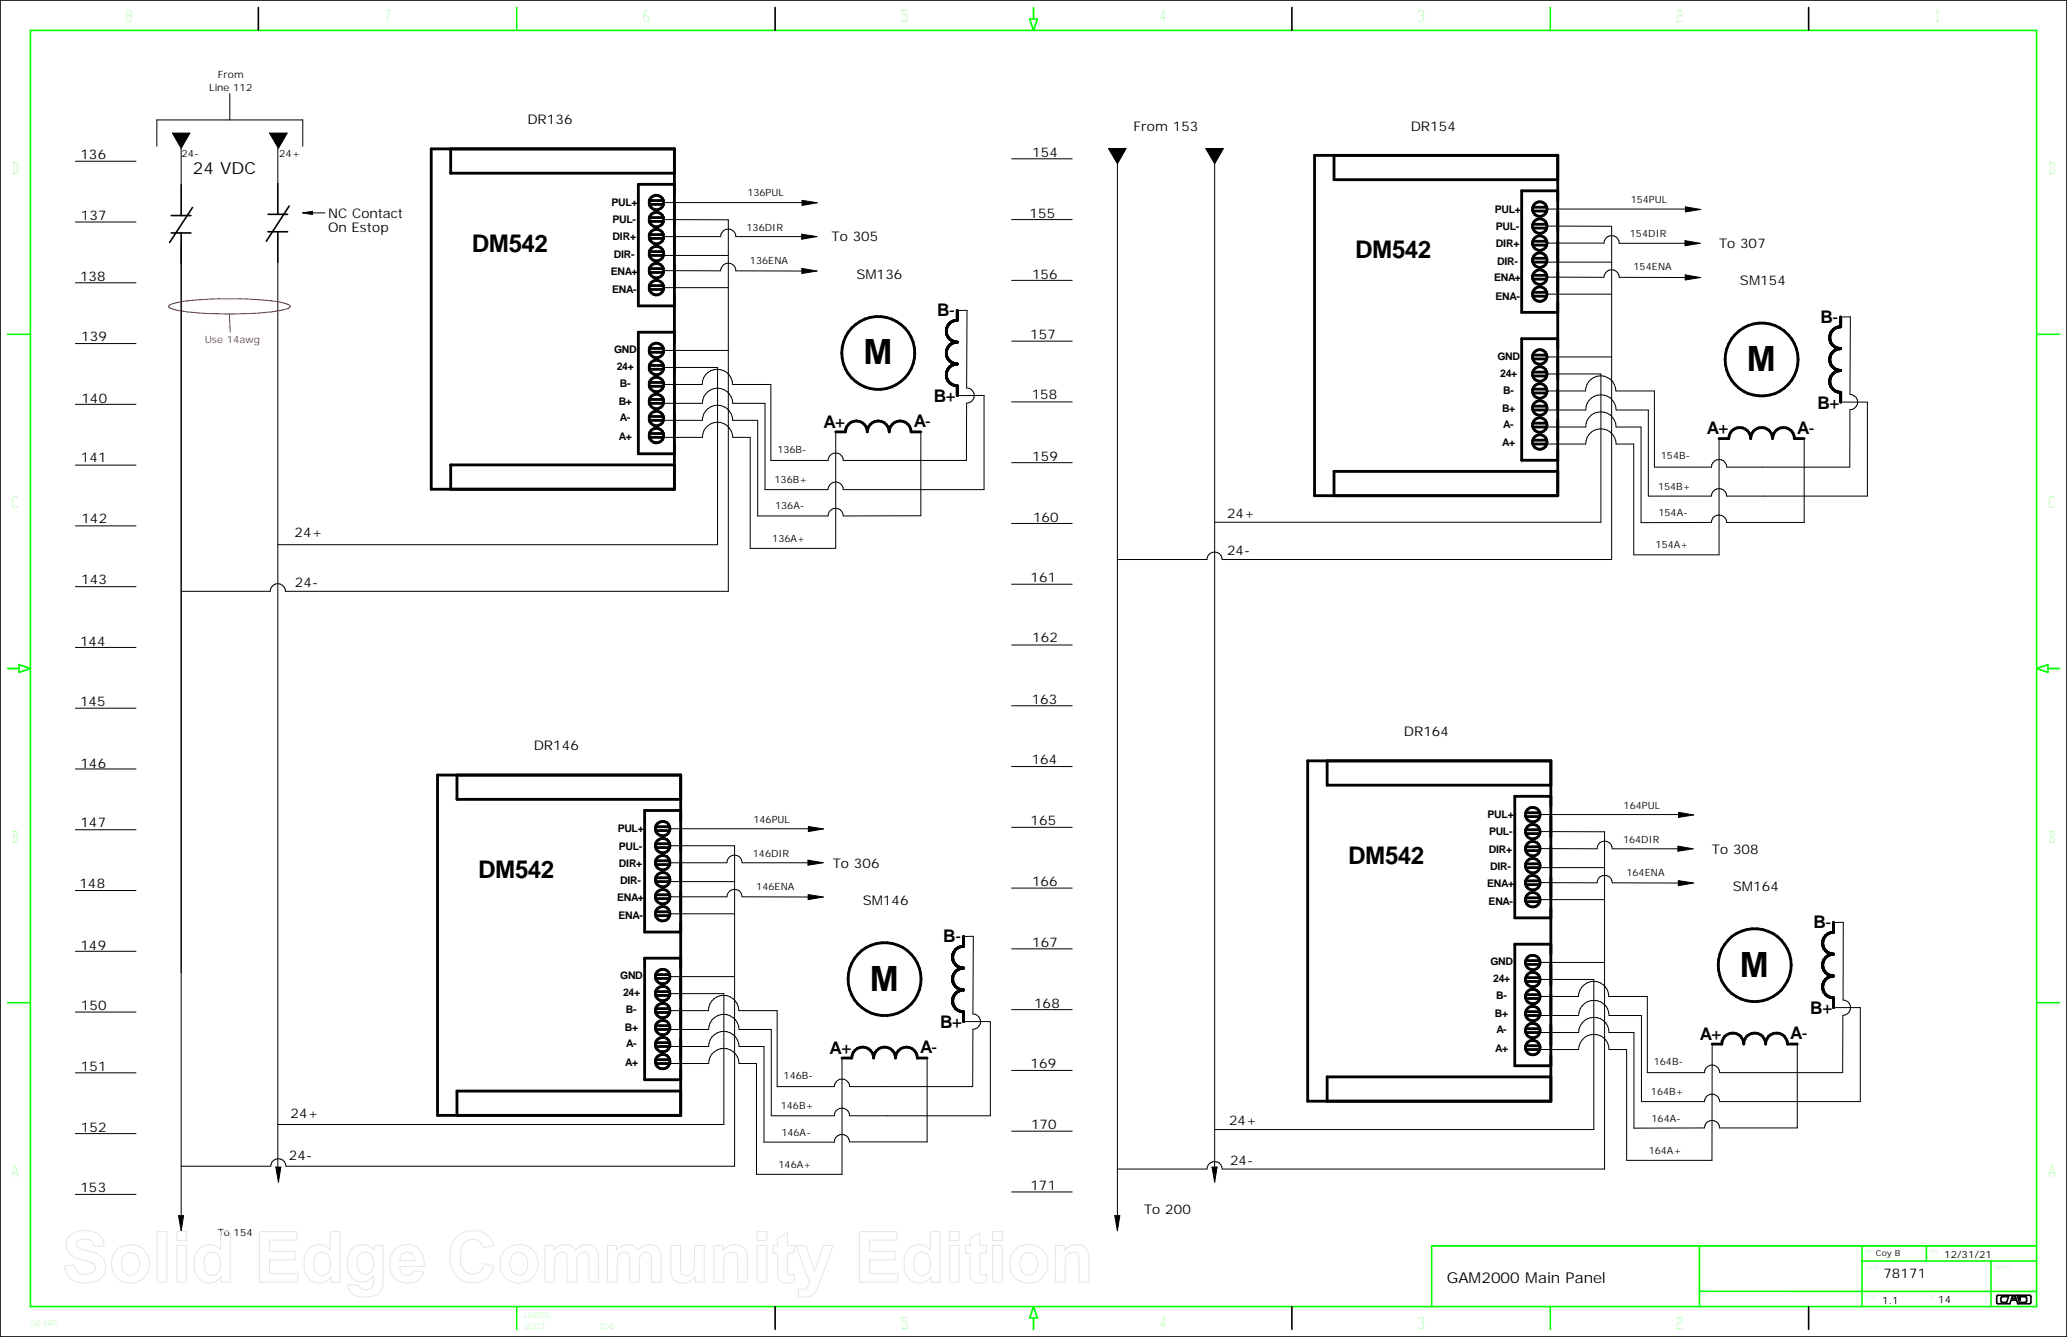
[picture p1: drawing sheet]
<svg xmlns="http://www.w3.org/2000/svg" width="432mm" height="279mm" viewBox="0 0 432 279" stroke-linecap="round" stroke-linejoin="round" font-family="sans-serif">
<g fill="none" stroke="#000" stroke-width=".21">
<path d="M48 19.6v5.5M15.7 33.7h12.7M32.8 30.6v-5.5h30.4v5.5M36 27.8h3.7l-1.9 3.2zM37.8 31v7.7M56.3 27.8h3.7l-1.8 3.2zM58 31v7.4M211.3 33.2h12.7M231.6 31h3.6l-1.8 3.2zM233.4 34.2v219.8M251.9 31h3.7l-1.9 3.2zM253.7 34.2v209.7"/>
<path d="M15.7 46.4h12.7M15.7 59.1h12.7M37.8 50.8v203.2M58 54.8v189.1M63.2 44.5h4.7M63.2 44.5l2.1-.3v.6zM138.6 53.4h13.5M138.6 45.9h13.5v77.7h-92.5a1.59 1.59 0 0 0-1.6-1.6 1.59 1.59 0 0 0-1.6 1.6h-18.6M138.6 42.3h29M138.6 49.4h11.9a1.59 1.59 0 0 1 1.6-1.5 1.59 1.59 0 0 1 1.6 1.5h13.8M138.6 56.6h11.9a1.59 1.59 0 0 1 1.6-1.6 1.59 1.59 0 0 1 1.6 1.6h13.8M167.5 48.9l3.1 .5-3.1 .6z"/>
<path d="M167.5 56.1l3.2 .5-3.2 .5zM167.6 41.9l3.1 .5-3.1 .5zM211.3 45.9h12.7M211.3 58.6h12.7M323.1 54.8h13.6M323.2 47.2l13.5 .1v69.6h-81.4a1.59 1.59 0 0 0-1.6-1.5 1.59 1.59 0 0 0-1.6 1.5h-18.7M323.2 43.7h28.9M323.2 50.8h11.9a1.59 1.59 0 0 1 1.6-1.6 1.59 1.59 0 0 1 1.5 1.6h13.8M323.2 57.9l11.9 .1a1.59 1.59 0 0 1 1.6-1.6 1.59 1.59 0 0 1 1.5 1.6h13.8M352 50.3l3.2 .5-3.2 .6zM352 57.4l3.2 .6-3.2 .5zM352.1 43.2l3.2 .6-3.2 .5z"/>
<path d="M15.7 71.8h12.7M138.6 60.1h13.5M138.6 76.8h11.3v37h-91.9M138.6 73.2h13.5M200 64.9h2l-.1 16.2a1.59 1.59 0 0 1 1.6 1.6 1.59 1.59 0 0 1-1.6 1.5v12h-25.8a1.59 1.59 0 0 0-1.5-1.5 1.59 1.59 0 0 0-1.6 1.5h-12v-15.9h-8a3.2 3.2 0 0 0-3.1-3.1 3.2 3.2 0 0 0-3.2 3.1h-8.1M211.3 71.3h12.7M323.2 61.5h13.5M323.2 78.1h11.2v31h-80.7M323.2 74.6h13.5M384.5 66.3l2-.1v16.2a1.59 1.59 0 0 1 1.6 1.6 1.59 1.59 0 0 1-1.6 1.6l-.1 12h-25.7a1.59 1.59 0 0 0-1.6-1.6 1.59 1.59 0 0 0-1.6 1.6h-11.9v-15.9h-8a3.2 3.2 0 0 0-3.2-3.2 3.2 3.2 0 0 0-3.2 3.2h-8M15.7 84.5h12.7M15.7 97.2h12.7"/>
<path d="M138.6 87.8h8.1a3.2 3.2 0 0 1 3.2-3.1 3.2 3.2 0 0 1 3.2 3.1h5.2v20h14.7a1.59 1.59 0 0 1 1.6-1.6 1.59 1.59 0 0 1 1.5 1.6h16.3v-17.5M174.6 90.3v24.3h-17.9v-23.2h-3.6a3.2 3.2 0 0 0-3.2-3.2 3.2 3.2 0 0 0-3.2 3.2h-8.1M200 82.7l5.6-.1v19.7h-29.5a1.59 1.59 0 0 0-1.5-1.6 1.59 1.59 0 0 0-1.6 1.6h-13.2v-18h-6.7a3.2 3.2 0 0 0-3.2-3.2 3.2 3.2 0 0 0-3.2 3.2h-8.1M211.3 84h12.7M211.3 96.7h12.7M323.1 89.2h8.2a3.2 3.2 0 0 1 3.1-3.1 3.2 3.2 0 0 1 3.2 3.1h5.2v20h14.7a1.59 1.59 0 0 1 1.6-1.6 1.59 1.59 0 0 1 1.6 1.6h16.2v-17.5M359.1 91.7v24.3h-17.8v-23.2h-3.7a3.2 3.2 0 0 0-3.2-3.2 3.2 3.2 0 0 0-3.1 3.2h-8.2M384.5 84h5.6v19.7h-29.4a1.59 1.59 0 0 0-1.6-1.6 1.59 1.59 0 0 0-1.6 1.6h-13.2v-18h-6.7a3.2 3.2 0 0 0-3.2-3.2 3.2 3.2 0 0 0-3.1 3.2h-8.2M15.7 109.9h12.7M211.3 109.4h12.7M15.7 135.3h12.7M15.7 122.6h12.7"/>
<path d="M211.3 134.8h12.7M211.3 122.1h12.7M15.7 148h12.7M211.3 147.5h12.7M15.7 160.7h12.7M15.7 173.4h12.7M140 176.7h13.5v67h-93.8a1.59 1.59 0 0 0-1.6-1.6 1.59 1.59 0 0 0-1.5 1.6h-18.8M140 173.2h28.9M168.8 179.7l3.2 .6-3.2 .5zM168.9 172.7l3.1 .5-3.1 .6zM211.3 160.2h12.7M211.3 172.9h12.7"/>
<path d="M321.7 173.8h13.5v70.5h-79.9a1.59 1.59 0 0 0-1.6-1.6 1.59 1.59 0 0 0-1.6 1.6h-18.7M321.7 170.2h28.9M321.7 177.3l11.9 .1a1.59 1.59 0 0 1 1.6-1.6 1.59 1.59 0 0 1 1.6 1.6h13.7M350.5 176.8l3.2 .6-3.2 .5zM350.6 169.8l3.2 .5-3.2 .5zM15.7 186.1h12.7M15.7 198.8h12.7M139.9 184.2h13.6M140 191h13.5M140 180.3h11.8a1.59 1.59 0 0 1 1.6-1.6 1.59 1.59 0 0 1 1.6 1.6h13.8M140 187.4h11.8a1.59 1.59 0 0 1 1.6-1.6 1.59 1.59 0 0 1 1.6 1.6l13.8 .1M168.8 186.9l3.2 .6-3.2 .5z"/>
<path d="M201.3 195.7h2l-.1 16.2a1.59 1.59 0 0 1 1.7 1.6 1.59 1.59 0 0 1-1.7 1.6v12h-25.7a1.59 1.59 0 0 0-1.6-1.6 1.59 1.59 0 0 0-1.6 1.6h-12v-15.9h-8a3.2 3.2 0 0 0-3.1-3.2 3.2 3.2 0 0 0-3.2 3.2h-8M211.3 185.6h12.7M211.3 198.3h12.7M321.6 181.3h13.6M321.7 188h13.5M321.7 184.4l11.9 .1a1.59 1.59 0 0 1 1.6-1.6 1.59 1.59 0 0 1 1.6 1.6h13.8M350.6 184l3.2 .5-3.2 .6zM383 192.8l2.1-.1-.1 16.3a1.59 1.59 0 0 1 1.6 1.6 1.59 1.59 0 0 1-1.6 1.6l-.1 12h-25.7a1.59 1.59 0 0 0-1.5-1.7 1.59 1.59 0 0 0-1.6 1.7h-12v-16h-8a3.2 3.2 0 0 0-3.2-3.1 3.2 3.2 0 0 0-3.2 3.1h-8M15.7 211.5h12.7M139.9 218.7h8.1a3.2 3.2 0 0 1 3.2-3.2 3.2 3.2 0 0 1 3.2 3.2M140 207.6h11.2v27.4h-93.2M140 204.1h13.5"/>
<path d="M154.4 218.7h5.2v20h14.7a1.59 1.59 0 0 1 1.6-1.6 1.59 1.59 0 0 1 1.6 1.5h16.2v-17.5M201.3 213.5h5.6v19.7h-29.4a1.59 1.59 0 0 0-1.6-1.6 1.59 1.59 0 0 0-1.6 1.6h-13.2v-18.1h-6.7a3.2 3.2 0 0 0-3.2-3.1 3.2 3.2 0 0 0-3.2 3.1h-8.1M211.3 211h12.7M321.6 215.8h8.2a3.2 3.2 0 0 1 3.2-3.2 3.2 3.2 0 0 1 3.1 3.2h5.2v20l14.8-.1a1.59 1.59 0 0 1 1.6-1.6 1.59 1.59 0 0 1 1.5 1.6h16.3v-17.5M321.7 204.7h11.3v31.4h-79.3M321.7 201.1h13.5M357.7 218.2l-.1 24.3h-17.8v-23.2h-3.7a3.2 3.2 0 0 0-3.1-3.1 3.2 3.2 0 0 0-3.2 3.1h-8.2M383 210.6h5.6v19.6h-29.4a1.59 1.59 0 0 0-1.5-1.6 1.59 1.59 0 0 0-1.6 1.6h-13.2v-18h-6.8a3.2 3.2 0 0 0-3.1-3.2 3.2 3.2 0 0 0-3.2 3.2h-8.2M15.7 236.9h12.7M15.7 224.2h12.7M175.9 221.1v24.3h-17.9v-23.1h-3.6a3.2 3.2 0 0 0-3.2-3.2 3.2 3.2 0 0 0-3.2 3.2h-8.1M211.3 236.4h12.7"/>
<path d="M211.3 223.7h12.7M15.7 249.6h12.7M37.3 254h1.1l-.6 3.2zM57.6 243.9h1.1l-.5 3.2zM211.3 249.1h12.7M232.9 254h1l-.5 3.2zM253.2 243.9h1.1l-.6 3.2z"/>
</g>
<g fill="none" stroke="#0f0" stroke-width=".34">
<path d="M6.4 6.3h419v266.7h-419.1zM108 1.6v4.7M215.1 4h1.6l-.8 2.4zM215.9 1.6v2.4M323.9 1.6v4.7M1.6 69.8h4.8M425.5 69.8h4.7M1.6 139.7h2.4M4 138.9l2.4 .8-2.4 .8zM425.5 139.7l2.3-.8v1.6zM427.8 139.7h2.4M1.6 209.5h4.8"/>
<path d="M425.5 209.5h4.7M108 273v4.8M215.9 275.4v2.4M215.9 273.1l.8 2.3h-1.6zM323.9 273v4.8M355 260.3v12.7M355 269.8l70.4 .1M389 263.5h36.4M389 260.3v12.7M402.4 260.3v3.2M415.9 263.5v9.5M425.4 260.3h-126.3v12.8"/>
</g>
<g fill="none" stroke="#000" stroke-width=".34">
<path d="M0 0h431.8v279.4h-431.8zM54 1.6v4.7M161.9 1.6v4.7M269.9 1.6v4.7M377.8 1.6v4.7M37.8 38.7v6.3M58 38.4v6.4M35.8 45h4.1M35.8 48.7h4.1M37.8 48.7v6.4M40.2 43.3l-4.8 7.4M56 48.4h4.1"/>
<path d="M56 44.8h4.1M58 48.4v6.4M60.4 43.1l-4.8 7.3M161.9 273v4.8M269.9 273v4.8M377.8 273v4.8M417.2 270.8l2.2-.1-.1 .3-1.2 .1-.1 .8 .3 .3h.9l.5-1.5h1.7l.5 1.5h1.2l.3-.3-.1-.8-1.3-.1v.7l-.3-1h2.3l.3 .3v1.2l-.3 .3h-2.5l-.2-.8h-1.2l-.2 .8h-2.5l-.3-.3zM420.4 271h.6l.2 .4h-1z"/>
</g>
<g fill="#000">
<path d="M36 27.8h3.7l-1.9 3.2zM56.3 27.8h3.7l-1.8 3.2zM231.6 31h3.6l-1.8 3.2zM251.9 31h3.7l-1.9 3.2zM63.2 44.5l2.1-.3v.6zM167.5 48.9l3.1 .5-3.1 .6zM167.5 56.1l3.2 .5-3.2 .5zM167.6 41.9l3.1 .5-3.1 .5zM352 50.3l3.2 .5-3.2 .6zM352 57.4l3.2 .6-3.2 .5zM352.1 43.2l3.2 .6-3.2 .5zM168.8 179.7l3.2 .6-3.2 .5z"/>
<path d="M168.9 172.7l3.1 .5-3.1 .6zM350.5 176.8l3.2 .6-3.2 .5zM350.6 169.8l3.2 .5-3.2 .5zM168.8 186.9l3.2 .6-3.2 .5zM350.6 184l3.2 .5-3.2 .6zM37.3 254h1.1l-.6 3.2zM57.6 243.9h1.1l-.5 3.2zM232.9 254h1l-.5 3.2zM253.2 243.9h1.1l-.6 3.2z"/>
</g>
<path d="M35.3 63.8a15.9 15.9 0 0 1 6.3-1.1 70.2 70.2 0 0 1 17.7 .6 1.69 1.69 0 0 1 1.3 .7 3.9 3.9 0 0 1-2.9 1 75.5 75.5 0 0 1-21.1-.3 1.54 1.54 0 0 1-1.4-.7zM47.9 65.6l.2 3.8" fill="none" stroke="#f00" stroke-width=".21"/>
<g fill="none" stroke="#000" stroke-width=".59">
<path d="M90.1 31.1h50.8v71.1h-50.8zM94.1 31.1v5.1h46.8M140.9 38.5h-7.6v25.4h7.6M274.6 32.5h50.8v71.1h-50.8zM278.7 32.5v5h46.7M325.4 39.9h-7.5v25.4h7.5M135.6 49h3M135.6 59.7h3M135.6 46.3h3M135.6 41.9h3M135.6 45.5h3M135.6 52.6h3"/>
<path d="M135.6 56.1h3M135.6 42.7h3M135.6 49.8h3M135.6 53.4h3M135.6 56.9h3M320.2 44.1h2.9M320.2 51.2h2.9M320.2 54.8h2.9M320.2 58.3h2.9M320.2 47.7h2.9M320.2 43.3h2.9M320.2 46.9h2.9"/>
<path d="M320.2 54h2.9M320.2 57.5h2.9M320.2 50.4h2.9M135.6 77.2h3M135.6 79.9h3M135.6 76.4h3M135.6 73.6h3M135.6 60.5h3M135.6 72.8h3M140.9 69.4h-7.6v25.4h7.6M200 64.9v2a2.29 2.29 0 0 0-2.3 2.3 2.29 2.29 0 0 0 2.3 2.3 2.29 2.29 0 0 0-2.3 2.3 2.29 2.29 0 0 0 2.3 2.3 2.29 2.29 0 0 0-2.3 2.3 2.29 2.29 0 0 0 2.3 2.2v2.1M320.2 61.9h2.9"/>
<path d="M320.2 77.8h2.9M320.2 74.2h2.9M320.2 78.6h2.9M320.2 61.1h2.9M320.2 75h2.9M325.4 70.8h-7.5v25.4h7.5M384.5 66.3v2a2.29 2.29 0 0 0-2.3 2.3 2.29 2.29 0 0 0 2.3 2.3 2.29 2.29 0 0 0-2.3 2.2 2.29 2.29 0 0 0 2.3 2.3 2.29 2.29 0 0 0-2.3 2.3 2.29 2.29 0 0 0 2.3 2.3v2M135.6 91.4h3M135.6 87.8h3M135.6 84.3h3M135.6 80.7h3M135.6 90.6h3"/>
<path d="M135.6 87h3M135.6 83.5h3M140.9 97.2h-46.8v5M174.6 90.3h2a2.29 2.29 0 0 1 2.3-2.3 2.29 2.29 0 0 1 2.3 2.3 2.29 2.29 0 0 1 2.3-2.3 2.29 2.29 0 0 1 2.3 2.3 2.29 2.29 0 0 1 2.2-2.3 2.29 2.29 0 0 1 2.3 2.3h2.1M320.2 92h2.9M320.2 88.4h2.9M320.2 84.9h2.9M320.2 81.3h2.9M320.2 92.8h2.9M320.2 89.2h2.9M320.2 85.7h2.9M320.2 82.1h2.9"/>
<path d="M325.4 98.5h-46.7v5.1M359.1 91.7h2a2.29 2.29 0 0 1 2.3-2.3 2.29 2.29 0 0 1 2.3 2.3 2.29 2.29 0 0 1 2.3-2.3 2.29 2.29 0 0 1 2.3 2.3 2.29 2.29 0 0 1 2.3-2.3 2.29 2.29 0 0 1 2.3 2.3h2M273.2 159h50.8v71.1h-50.8zM277.2 159v5.1h46.8M91.4 162h50.8v71.1h-50.8zM95.5 162v5h46.7M136.9 172.8h3M136.9 176.3h3M136.9 179.9h3M136.9 173.6h3M136.9 177.1h3M142.2 169.4h-7.5v25.4h7.5"/>
<path d="M318.7 170.6h2.9M318.7 177.8h2.9M318.7 174.2h2.9M318.7 169.8h2.9M318.7 173.4h2.9M318.7 177h2.9M324 166.4h-7.6v25.4h7.6M136.9 183.4h3M136.9 187h3M136.9 190.5h3M136.9 180.7h3M136.9 184.2h3"/>
<path d="M136.9 187.8h3M136.9 191.3h3M201.3 195.7v2a2.29 2.29 0 0 0-2.3 2.3 2.29 2.29 0 0 0 2.3 2.3 2.29 2.29 0 0 0-2.3 2.3 2.29 2.29 0 0 0 2.3 2.3 2.29 2.29 0 0 0-2.3 2.3 2.29 2.29 0 0 0 2.3 2.3v2M318.7 181.3h2.9M318.7 184.9h2.9M318.7 188.4h2.9M318.7 180.5h2.9M318.7 184.1h2.9M318.7 187.6h2.9M324 197.3h-7.6v25.4h7.6M383 192.8v2a2.29 2.29 0 0 0-2.3 2.3 2.29 2.29 0 0 0 2.3 2.3 2.29 2.29 0 0 0-2.3 2.3 2.29 2.29 0 0 0 2.3 2.3 2.29 2.29 0 0 0-2.3 2.2 2.29 2.29 0 0 0 2.3 2.3v2.1M136.9 218.7h3"/>
<path d="M136.9 215.1h3M136.9 211.6h3M136.9 208h3M136.9 217.9h3M136.9 214.3h3M136.9 210.8h3M136.9 207.2h3M136.9 204.5h3M136.9 203.7h3M142.2 200.2h-7.5v25.4h7.5M318.7 218.5h2.9M318.7 215h2.9"/>
<path d="M318.7 211.4h2.9M318.7 207.9h2.9M318.7 204.3h2.9M318.7 200.7h2.9M318.7 212.2h2.9M318.7 219.3h2.9M318.7 215.8h2.9M318.7 208.7h2.9M318.7 205.1h2.9M318.7 201.5h2.9M357.7 218.2h2a2.29 2.29 0 0 1 2.3-2.3 2.29 2.29 0 0 1 2.3 2.3 2.29 2.29 0 0 1 2.3-2.3 2.29 2.29 0 0 1 2.3 2.3 2.29 2.29 0 0 1 2.2-2.3 2.29 2.29 0 0 1 2.3 2.3h2.1M136.9 222.2h3"/>
<path d="M136.9 221.4h3M142.2 228h-46.7v5.1M175.9 221.1h2a2.29 2.29 0 0 1 2.3-2.3 2.29 2.29 0 0 1 2.3 2.3 2.29 2.29 0 0 1 2.3-2.3 2.29 2.29 0 0 1 2.3 2.3 2.29 2.29 0 0 1 2.3-2.3 2.29 2.29 0 0 1 2.2 2.3h2.1M324 225h-46.8v5.1"/>
<circle cx="137.1" cy="53" r="1.52"/>
<circle cx="137.1" cy="42.3" r="1.52"/>
<circle cx="137.1" cy="49.4" r="1.52"/>
<circle cx="137.1" cy="56.6" r="1.52"/>
<circle cx="137.1" cy="45.9" r="1.52"/>
<circle cx="321.6" cy="57.9" r="1.53"/>
<circle cx="321.7" cy="54.4" r="1.51"/>
<circle cx="321.7" cy="43.7" r="1.52"/>
<circle cx="321.7" cy="50.8" r="1.52"/>
<circle cx="321.7" cy="47.2" r="1.52"/>
<circle cx="137.1" cy="60.1" r="1.52"/>
<circle cx="137.1" cy="76.8" r="1.52"/>
<circle cx="137.1" cy="73.2" r="1.52"/>
<circle cx="183.5" cy="73.8" r="7.6"/>
<circle cx="321.7" cy="61.5" r="1.52"/>
<circle cx="321.7" cy="78.1" r="1.52"/>
<circle cx="321.7" cy="74.6" r="1.52"/>
<circle cx="368" cy="75.1" r="7.6"/>
<circle cx="137.1" cy="80.3" r="1.52"/>
<circle cx="137.1" cy="91" r="1.52"/>
<circle cx="137.1" cy="83.9" r="1.52"/>
<circle cx="137.1" cy="87.5" r="1.52"/>
<circle cx="321.7" cy="92.4" r="1.52"/>
<circle cx="321.7" cy="88.8" r="1.52"/>
<circle cx="321.7" cy="81.7" r="1.52"/>
<circle cx="321.7" cy="85.3" r="1.52"/>
<circle cx="138.4" cy="173.2" r="1.51"/>
<circle cx="138.4" cy="176.7" r="1.51"/>
<circle cx="320.2" cy="177.3" r="1.53"/>
<circle cx="320.2" cy="170.2" r="1.53"/>
<circle cx="320.2" cy="173.8" r="1.53"/>
<circle cx="138.4" cy="190.9" r="1.51"/>
<circle cx="138.4" cy="180.3" r="1.51"/>
<circle cx="138.4" cy="187.4" r="1.51"/>
<circle cx="138.4" cy="183.8" r="1.51"/>
<circle cx="320.2" cy="188" r="1.53"/>
<circle cx="320.2" cy="184.5" r="1.53"/>
<circle cx="320.2" cy="180.9" r="1.53"/>
<circle cx="138.4" cy="218.3" r="1.51"/>
<circle cx="138.4" cy="214.7" r="1.51"/>
<circle cx="138.4" cy="211.2" r="1.51"/>
<circle cx="138.4" cy="204.1" r="1.51"/>
<circle cx="138.4" cy="207.6" r="1.51"/>
<circle cx="184.8" cy="204.6" r="7.6"/>
<circle cx="320.2" cy="201.1" r="1.52"/>
<circle cx="320.2" cy="218.9" r="1.52"/>
<circle cx="320.2" cy="208.2" r="1.52"/>
<circle cx="320.2" cy="215.4" r="1.52"/>
<circle cx="320.2" cy="204.7" r="1.52"/>
<circle cx="320.2" cy="211.8" r="1.52"/>
<circle cx="366.6" cy="201.7" r="7.6"/>
<circle cx="138.4" cy="221.8" r="1.51"/>
</g>
<g fill="none" stroke="#e6e6e6" stroke-width=".21">
<path d="M14.7 258.1a5.4 5.4 0 0 1 6-.1 3.3 3.3 0 0 1 1.1 2.4l-2.2 .1a1.64 1.64 0 0 0-1.9-1.5h-.9a.93 .93 0 0 0-.9 .9 .93 .93 0 0 0 .8 1l.9 .3a7.2 7.2 0 0 1 3.8 1.7 3.3 3.3 0 0 1 .3 3.4 3.3 3.3 0 0 1-2.9 1.8 4.5 4.5 0 0 1-4.9-2l-.4-1.6 2-.2a2.38 2.38 0 0 0 1.9 2 2.38 2.38 0 0 0 2.5-1.1 1.27 1.27 0 0 0-1.2-1.5 10.7 10.7 0 0 1-3.9-1.4 2.8 2.8 0 0 1-.1-4.2zM32.8 257.4h2v10.5h-2zM36.9 257.4h2v1.8h-2zM54.2 257.4h7.8v1.8h-5.7v2.3h5.3v1.8h-5.3v2.8h5.9v1.8h-8zM95.3 258.6a4.7 4.7 0 0 1 7.5 .7l.3 1-2.1 .5a2.42 2.42 0 0 0-2.6-1.8 2.42 2.42 0 0 0-2.1 2.4 5 5 0 0 0 .9 4.3 2.42 2.42 0 0 0 4-1.7l2 .7a4.6 4.6 0 0 1-4.2 3.4 4.6 4.6 0 0 1-4.6-2.9 7 7 0 0 1 .9-6.6zM158.2 257.4h2v1.8h-2zM162.5 258.8l2-1.2v2.7h1.4v1.6h-1.4v3.5a.72 .72 0 0 0 .1 .9 .72 .72 0 0 0 .9 0l.4-.1 .1 1.6a2.51 2.51 0 0 1-3.3-.6l-.2-.8v-4.5h-1v-1.6h1zM179.5 257.4h7.9v1.8h-5.7v2.3h5.3v1.8h-5.3v2.8h5.9v1.8h-8.1zM198.3 257.4h2.1v1.8h-2.1zM202.6 258.8l2.1-1.2v2.7h1.4v1.6h-1.4v3.5a.72 .72 0 0 0 .1 .9 .72 .72 0 0 0 .9 0l.3-.1 .2 1.6a2.51 2.51 0 0 1-3.3-.6l-.2-.8-.1-4.5h-.9v-1.6h.9zM207.3 257.4h2.1v1.8h-2.1zM24.5 261a4 4 0 0 1 6 .7 4 4 0 0 1-1.2 5.8 4 4 0 0 1-5.7-1.6 4.5 4.5 0 0 1 .9-4.9z"/>
<path d="M25.9 262.3a1.9 1.9 0 0 1 2.3-.3 1.9 1.9 0 0 1 .9 2.1 1.91 1.91 0 0 1-.9 2.1 1.91 1.91 0 0 1-2.3-.3 3.3 3.3 0 0 1 0-3.6zM36.9 260.3h2v7.6h-2zM41.4 261.1a3.1 3.1 0 0 1 4.7 .1v-3.8h2v10.5h-1.9v-1.1a3 3 0 0 1-3.3 1.2 3 3 0 0 1-2.2-2.7 5.1 5.1 0 0 1 .7-4.2zM43.1 262.2a1.73 1.73 0 0 1 2-.4 1.73 1.73 0 0 1 1 1.9 2.43 2.43 0 0 1-1.4 2.8 1.82 1.82 0 0 1-2.1-2.1l.1-1.3zM64.4 261.1a3.1 3.1 0 0 1 4.6 .1v-3.8h2v10.5h-1.8v-1.1a3 3 0 0 1-3.4 1.2 3 3 0 0 1-2.2-2.7 5.1 5.1 0 0 1 .8-4.2zM66 262.2a1.73 1.73 0 0 1 2.1-.4 1.73 1.73 0 0 1 .9 1.9 2.43 2.43 0 0 1-1.3 2.8 1.82 1.82 0 0 1-2.1-2.1v-1.3zM73.4 261.1a3 3 0 0 1 4.7 .2v-1h2v6.8a3.6 3.6 0 0 1-1.4 3.5 5.9 5.9 0 0 1-5.1-.2l-.7-1-.1-1 2.3 .3a1.13 1.13 0 0 0 1.6 .8 1.34 1.34 0 0 0 1.3-1.7v-1.2a3 3 0 0 1-3.5 1.1 3 3 0 0 1-2-3.1v-1.2l.2-1zM75.1 262.2a1.73 1.73 0 0 1 1.9-.4 1.73 1.73 0 0 1 1 1.7 2.09 2.09 0 0 1-2.1 2.7 2.03 2.03 0 0 1-1.3-2.3l.1-1.1zM82.4 261.2a3.6 3.6 0 0 1 4.1-.8 3.6 3.6 0 0 1 2.1 3.5v.8h-5.1a1.54 1.54 0 0 0 1.1 1.8 1.54 1.54 0 0 0 1.9-1l2 .4a3.7 3.7 0 0 1-3.5 2.3 3.7 3.7 0 0 1-3.4-2.6 5.2 5.2 0 0 1 .8-4.4zM84 262.1a1.56 1.56 0 0 1 1.8-.3 1.56 1.56 0 0 1 .9 1.6h-3.2l.1-.7zM105.7 261a4 4 0 0 1 5.9 .7 4 4 0 0 1-1.1 5.8 4 4 0 0 1-5.7-1.6 4.5 4.5 0 0 1 .9-4.9zM107.1 262.3a1.9 1.9 0 0 1 2.2-.3 1.9 1.9 0 0 1 1 2.1 1.91 1.91 0 0 1-1 2.1 1.91 1.91 0 0 1-2.2-.3 3.3 3.3 0 0 1 0-3.6z"/>
<path d="M113.8 260.3h1.9v1a2.7 2.7 0 0 1 4.5 0 2.6 2.6 0 0 1 3.1-1.1 2.6 2.6 0 0 1 1.8 2.8v4.9h-2.1v-4.9a1.23 1.23 0 0 0-1.2-1.4 1.23 1.23 0 0 0-1.2 1.4l-.1 4.9h-2.1v-4.2a1.82 1.82 0 0 0-.6-2 1.59 1.59 0 0 0-1.9 2v4.2h-2.1zM126.9 260.3h1.9v1a2.7 2.7 0 0 1 4.5 0 2.6 2.6 0 0 1 3.1-1.1 2.6 2.6 0 0 1 1.7 2.8v4.9h-2v-4.9a1.23 1.23 0 0 0-1.2-1.4 1.23 1.23 0 0 0-1.3 1.4v4.9h-2.1v-4.2a1.82 1.82 0 0 0-.6-2 1.59 1.59 0 0 0-1.9 2l-.1 4.2h-2zM140.1 260.3h2.1v4.1a1.79 1.79 0 0 0 .7 2.1 1.65 1.65 0 0 0 2.1-1.9l.1-4.3h2v7.6h-1.9v-1.1a2.88 2.88 0 0 1-4.8 0l-.3-1.2zM149.1 260.3h1.9v1.1a2.88 2.88 0 0 1 4.9 .1l.2 1.2v5.2h-2v-3.9a2.08 2.08 0 0 0-.8-2.3 1.63 1.63 0 0 0-2.1 1.9v4.3h-2.1zM158.2 260.3h2v7.6h-2zM166.2 260.3h2.2l1.8 5.4 1.8-5.4h2.1l-3.2 8.7a2.98 2.98 0 0 1-4 1.9l-.1-1.6a1.65 1.65 0 0 0 2.3-1.3zM189.7 261.1a3.1 3.1 0 0 1 4.7 .1v-3.8h2v10.5h-1.9v-1.1a3 3 0 0 1-3.3 1.2 3 3 0 0 1-2.3-2.7 5.1 5.1 0 0 1 .8-4.2zM191.4 262.2a1.73 1.73 0 0 1 2-.4 1.73 1.73 0 0 1 1 1.9 2.43 2.43 0 0 1-1.4 2.8 1.82 1.82 0 0 1-2.1-2.1l.1-1.3zM198.3 260.3h2.1v7.6h-2.1zM207.3 260.3h2.1v7.6h-2.1zM212.2 261a4 4 0 0 1 5.9 .7 4 4 0 0 1-1.1 5.8 4 4 0 0 1-5.7-1.6 4.5 4.5 0 0 1 .9-4.9zM213.6 262.3a1.9 1.9 0 0 1 2.2-.3 1.9 1.9 0 0 1 1 2.1 1.91 1.91 0 0 1-.9 2.1 1.91 1.91 0 0 1-2.3-.3 3.3 3.3 0 0 1 0-3.6z"/>
<path d="M220.5 260.3h1.8v1.1a2.88 2.88 0 0 1 4.9 .1l.2 1.2 .1 5.2h-2.1v-3.9a2.08 2.08 0 0 0-.7-2.3 1.63 1.63 0 0 0-2.2 1.9v4.3h-2z"/>
</g>
<g font-size="7.3">
<text x="180.4" y="76.2">M</text>
<text x="364.9" y="77.6">M</text>
<text x="181.7" y="207">M</text>
<text x="363.4" y="204.1">M</text>
</g>
<g font-size="5.1">
<text x="98.6" y="52.6">DM542</text>
<text x="283.1" y="53.9">DM542</text>
<text x="99.9" y="183.4">DM542</text>
<text x="281.6" y="180.5">DM542</text>
</g>
<g font-size="3.6">
<text x="195.7" y="66">B-</text>
<text x="380.3" y="67.4">B-</text>
<text x="172" y="89.4">A+</text>
<text x="190.9" y="89.3">A-</text>
<text x="195.1" y="84">B+</text>
<text x="379.6" y="85.4">B+</text>
<text x="356.6" y="90.7">A+</text>
<text x="375.4" y="90.7">A-</text>
<text x="197.1" y="196.8">B-</text>
<text x="378.8" y="193.9">B-</text>
<text x="196.4" y="214.9">B+</text>
<text x="378.2" y="212">B+</text>
<text x="173.3" y="220.2">A+</text>
<text x="192.2" y="220.1">A-</text>
<text x="355.1" y="217.3">A+</text>
<text x="374" y="217.2">A-</text>
</g>
<g font-size="3.5" fill="#0f0">
<text x="26.2" y="4.6">8</text>
<text x="80.2" y="4.6">7</text>
<text x="134.2" y="4.6">6</text>
<text x="188.2" y="4.6">5</text>
<text x="242.1" y="4.6">4</text>
<text x="296.1" y="4.6">3</text>
<text x="350.1" y="4.6">2</text>
<text x="404.3" y="4.6">1</text>
<text x="2.4" y="36.4">D</text>
<text x="427.9" y="36.4">D</text>
<text x="2.4" y="106.2">C</text>
<text x="427.9" y="106.2">C</text>
<text x="2.4" y="176.1">B</text>
<text x="427.9" y="176.1">B</text>
<text x="2.4" y="245.9">A</text>
<text x="427.9" y="245.9">A</text>
<text x="188.2" y="277.7">5</text>
<text x="242.1" y="277.7">4</text>
<text x="296.1" y="277.7">3</text>
<text x="350.1" y="277.7">2</text>
</g>
<text font-size="3.5" x="40.3" y="36.4">24 VDC</text>
<text font-size="3.1" x="302.2" y="268.1">GAM2000 Main Panel</text>
<g font-size="2.8">
<text x="110.2" y="26">DR136</text>
<text x="236.8" y="27.4">From 153</text>
<text x="294.7" y="27.3">DR154</text>
<text x="16.8" y="33.2">136</text>
<text x="215.6" y="32.9">154</text>
<text x="16.9" y="45.9">137</text>
<text x="68.5" y="45.5">NC Contact</text>
<text x="215.1" y="45.6">155</text>
<text x="68.5" y="48.6">On Estop</text>
<text x="173.7" y="50.4">To 305</text>
<text x="359.1" y="51.8">To 307</text>
<text x="16.7" y="58.8">138</text>
<text x="178.9" y="58.2">SM136</text>
<text x="215.6" y="58.3">156</text>
<text x="363.5" y="59.6">SM154</text>
<text x="17" y="71.3">139</text>
<text x="215.2" y="70.9">157</text>
<text x="215.5" y="83.5">158</text>
<text x="17" y="84.2">140</text>
<text x="16.9" y="96.6">141</text>
<text x="215.6" y="96.4">159</text>
<text x="17" y="109.3">142</text>
<text x="61.6" y="112.1">24+</text>
<text x="215.8" y="109.1">160</text>
<text x="256.3" y="108.2">24+</text>
<text x="256.3" y="116">24-</text>
<text x="17" y="122.1">143</text>
<text x="61.6" y="122.6">24-</text>
<text x="215.3" y="121.7">161</text>
<text x="16.7" y="134.9">144</text>
<text x="215.6" y="134.2">162</text>
<text x="16.7" y="147.6">145</text>
<text x="215.5" y="147.2">163</text>
<text x="293.3" y="153.9">DR164</text>
<text x="16.8" y="160.4">146</text>
<text x="111.5" y="156.8">DR146</text>
<text x="215.5" y="159.7">164</text>
<text x="16.8" y="172.9">147</text>
<text x="215.3" y="172.4">165</text>
<text x="357.6" y="178.6">To 308</text>
<text x="16.6" y="185.5">148</text>
<text x="174" y="181.4">To 306</text>
<text x="215.6" y="185.2">166</text>
<text x="180.2" y="189.1">SM146</text>
<text x="362" y="186.1">SM164</text>
<text x="215.6" y="197.8">167</text>
<text x="16.8" y="198.5">149</text>
<text x="16.9" y="211.1">150</text>
<text x="216" y="210.6">168</text>
<text x="16.9" y="223.9">151</text>
<text x="215.3" y="223.2">169</text>
<text x="60.7" y="233.6">24+</text>
<text x="16.9" y="236.5">152</text>
<text x="215.4" y="235.9">170</text>
<text x="256.8" y="235.1">24+</text>
<text x="60.4" y="242.4">24-</text>
<text x="257" y="243.4">24-</text>
<text x="16.8" y="249.1">153</text>
<text x="215.3" y="248.6">171</text>
<text x="239" y="253.7">To 200</text>
<text x="393.4" y="267.1">78171</text>
</g>
<g font-size="2.2">
<text x="127.7" y="43.1">PUL+</text>
<text x="128" y="46.7">PUL-</text>
<text x="312.3" y="44.5">PUL+</text>
<text x="128" y="50.2">DIR+</text>
<text x="128.2" y="54">DIR-</text>
<text x="312.5" y="48">PUL-</text>
<text x="312.5" y="51.6">DIR+</text>
<text x="127.6" y="57.4">ENA+</text>
<text x="312.1" y="58.8">ENA+</text>
<text x="312.8" y="55.4">DIR-</text>
<text x="127.9" y="61.3">ENA-</text>
<text x="312.4" y="62.6">ENA-</text>
<text x="128.3" y="73.8">GND</text>
<text x="128.9" y="77.3">24+</text>
<text x="312.8" y="75.1">GND</text>
<text x="129.5" y="80.9">B-</text>
<text x="313.4" y="78.7">24+</text>
<text x="314" y="82.3">B-</text>
<text x="129.2" y="84.6">B+</text>
<text x="129.5" y="88.1">A-</text>
<text x="313.8" y="86">B+</text>
<text x="314" y="89.4">A-</text>
<text x="129.3" y="91.9">A+</text>
<text x="313.8" y="93.3">A+</text>
<text x="129" y="173.9">PUL+</text>
<text x="310.8" y="171">PUL+</text>
<text x="129.3" y="177.5">PUL-</text>
<text x="311" y="178.2">DIR+</text>
<text x="311.1" y="174.6">PUL-</text>
<text x="129.3" y="181.1">DIR+</text>
<text x="129.5" y="184.8">DIR-</text>
<text x="310.7" y="185.3">ENA+</text>
<text x="311.3" y="181.9">DIR-</text>
<text x="128.9" y="188.2">ENA+</text>
<text x="311" y="189.1">ENA-</text>
<text x="129.2" y="192.1">ENA-</text>
<text x="311.4" y="201.7">GND</text>
<text x="129.6" y="204.6">GND</text>
<text x="130.2" y="208.2">24+</text>
<text x="312" y="205.2">24+</text>
<text x="312.5" y="208.8">B-</text>
<text x="130.5" y="215.5">B+</text>
<text x="130.8" y="211.8">B-</text>
<text x="312.3" y="212.6">B+</text>
<text x="312.6" y="215.9">A-</text>
<text x="130.8" y="218.9">A-</text>
<text x="312.4" y="219.8">A+</text>
<text x="130.6" y="222.7">A+</text>
</g>
<g font-size="2.1">
<text x="45.5" y="16.4">From</text>
<text x="43.7" y="18.9">Line 112</text>
<text x="37.9" y="32.9">24-</text>
<text x="58.3" y="32.9">24+</text>
<text x="156.1" y="41.1">136PUL</text>
<text x="340.7" y="42.5">154PUL</text>
<text x="156" y="48.3">136DIR</text>
<text x="340.5" y="49.6">154DIR</text>
<text x="156.7" y="55.2">136ENA</text>
<text x="341.2" y="56.5">154ENA</text>
<text x="162.4" y="94.6">136B-</text>
<text x="347" y="96">154B-</text>
<text x="161.8" y="101">136B+</text>
<text x="161.9" y="106.5">136A-</text>
<text x="346.4" y="102.3">154B+</text>
<text x="346.5" y="107.8">154A-</text>
<text x="161.3" y="113.2">136A+</text>
<text x="345.9" y="114.6">154A+</text>
<text x="157.4" y="171.9">146PUL</text>
<text x="339.2" y="169">164PUL</text>
<text x="157.3" y="179.1">146DIR</text>
<text x="339" y="176.1">164DIR</text>
<text x="158" y="186">146ENA</text>
<text x="339.8" y="183">164ENA</text>
<text x="163.7" y="225.4">146B-</text>
<text x="345.5" y="222.5">164B-</text>
<text x="163.1" y="231.8">146B+</text>
<text x="344.9" y="228.9">164B+</text>
<text x="163.2" y="237.3">146A-</text>
<text x="345" y="234.4">164A-</text>
<text x="162.6" y="244">146A+</text>
<text x="344.4" y="241.1">164A+</text>
<text x="45.5" y="258.2">To 154</text>
<text x="406.1" y="262.8">12/31/21</text>
<text x="393.2" y="272.5">1.1</text>
<text x="404.9" y="272.3">14</text>
</g>
<text font-size="2.1" fill="#f00" x="42.8" y="71.7">Use 14awg</text>
<text font-size="1.7" x="391.9" y="262.5">Coy B</text>
<g font-size="1.6" fill="#0f0">
<text x="109.6" y="275.4">LAYERING</text>
<text x="6.3" y="277">CAD PART</text>
<text x="109.6" y="277.8">SELECT:</text>
<text x="125.4" y="277.8">ECHO:</text>
</g>
<g font-size="1.1" fill="#0f0">
<text x="416.7" y="265.1">DWG REV</text>
<text x="355.2" y="271.1">CUST</text>
</g>
</svg>
